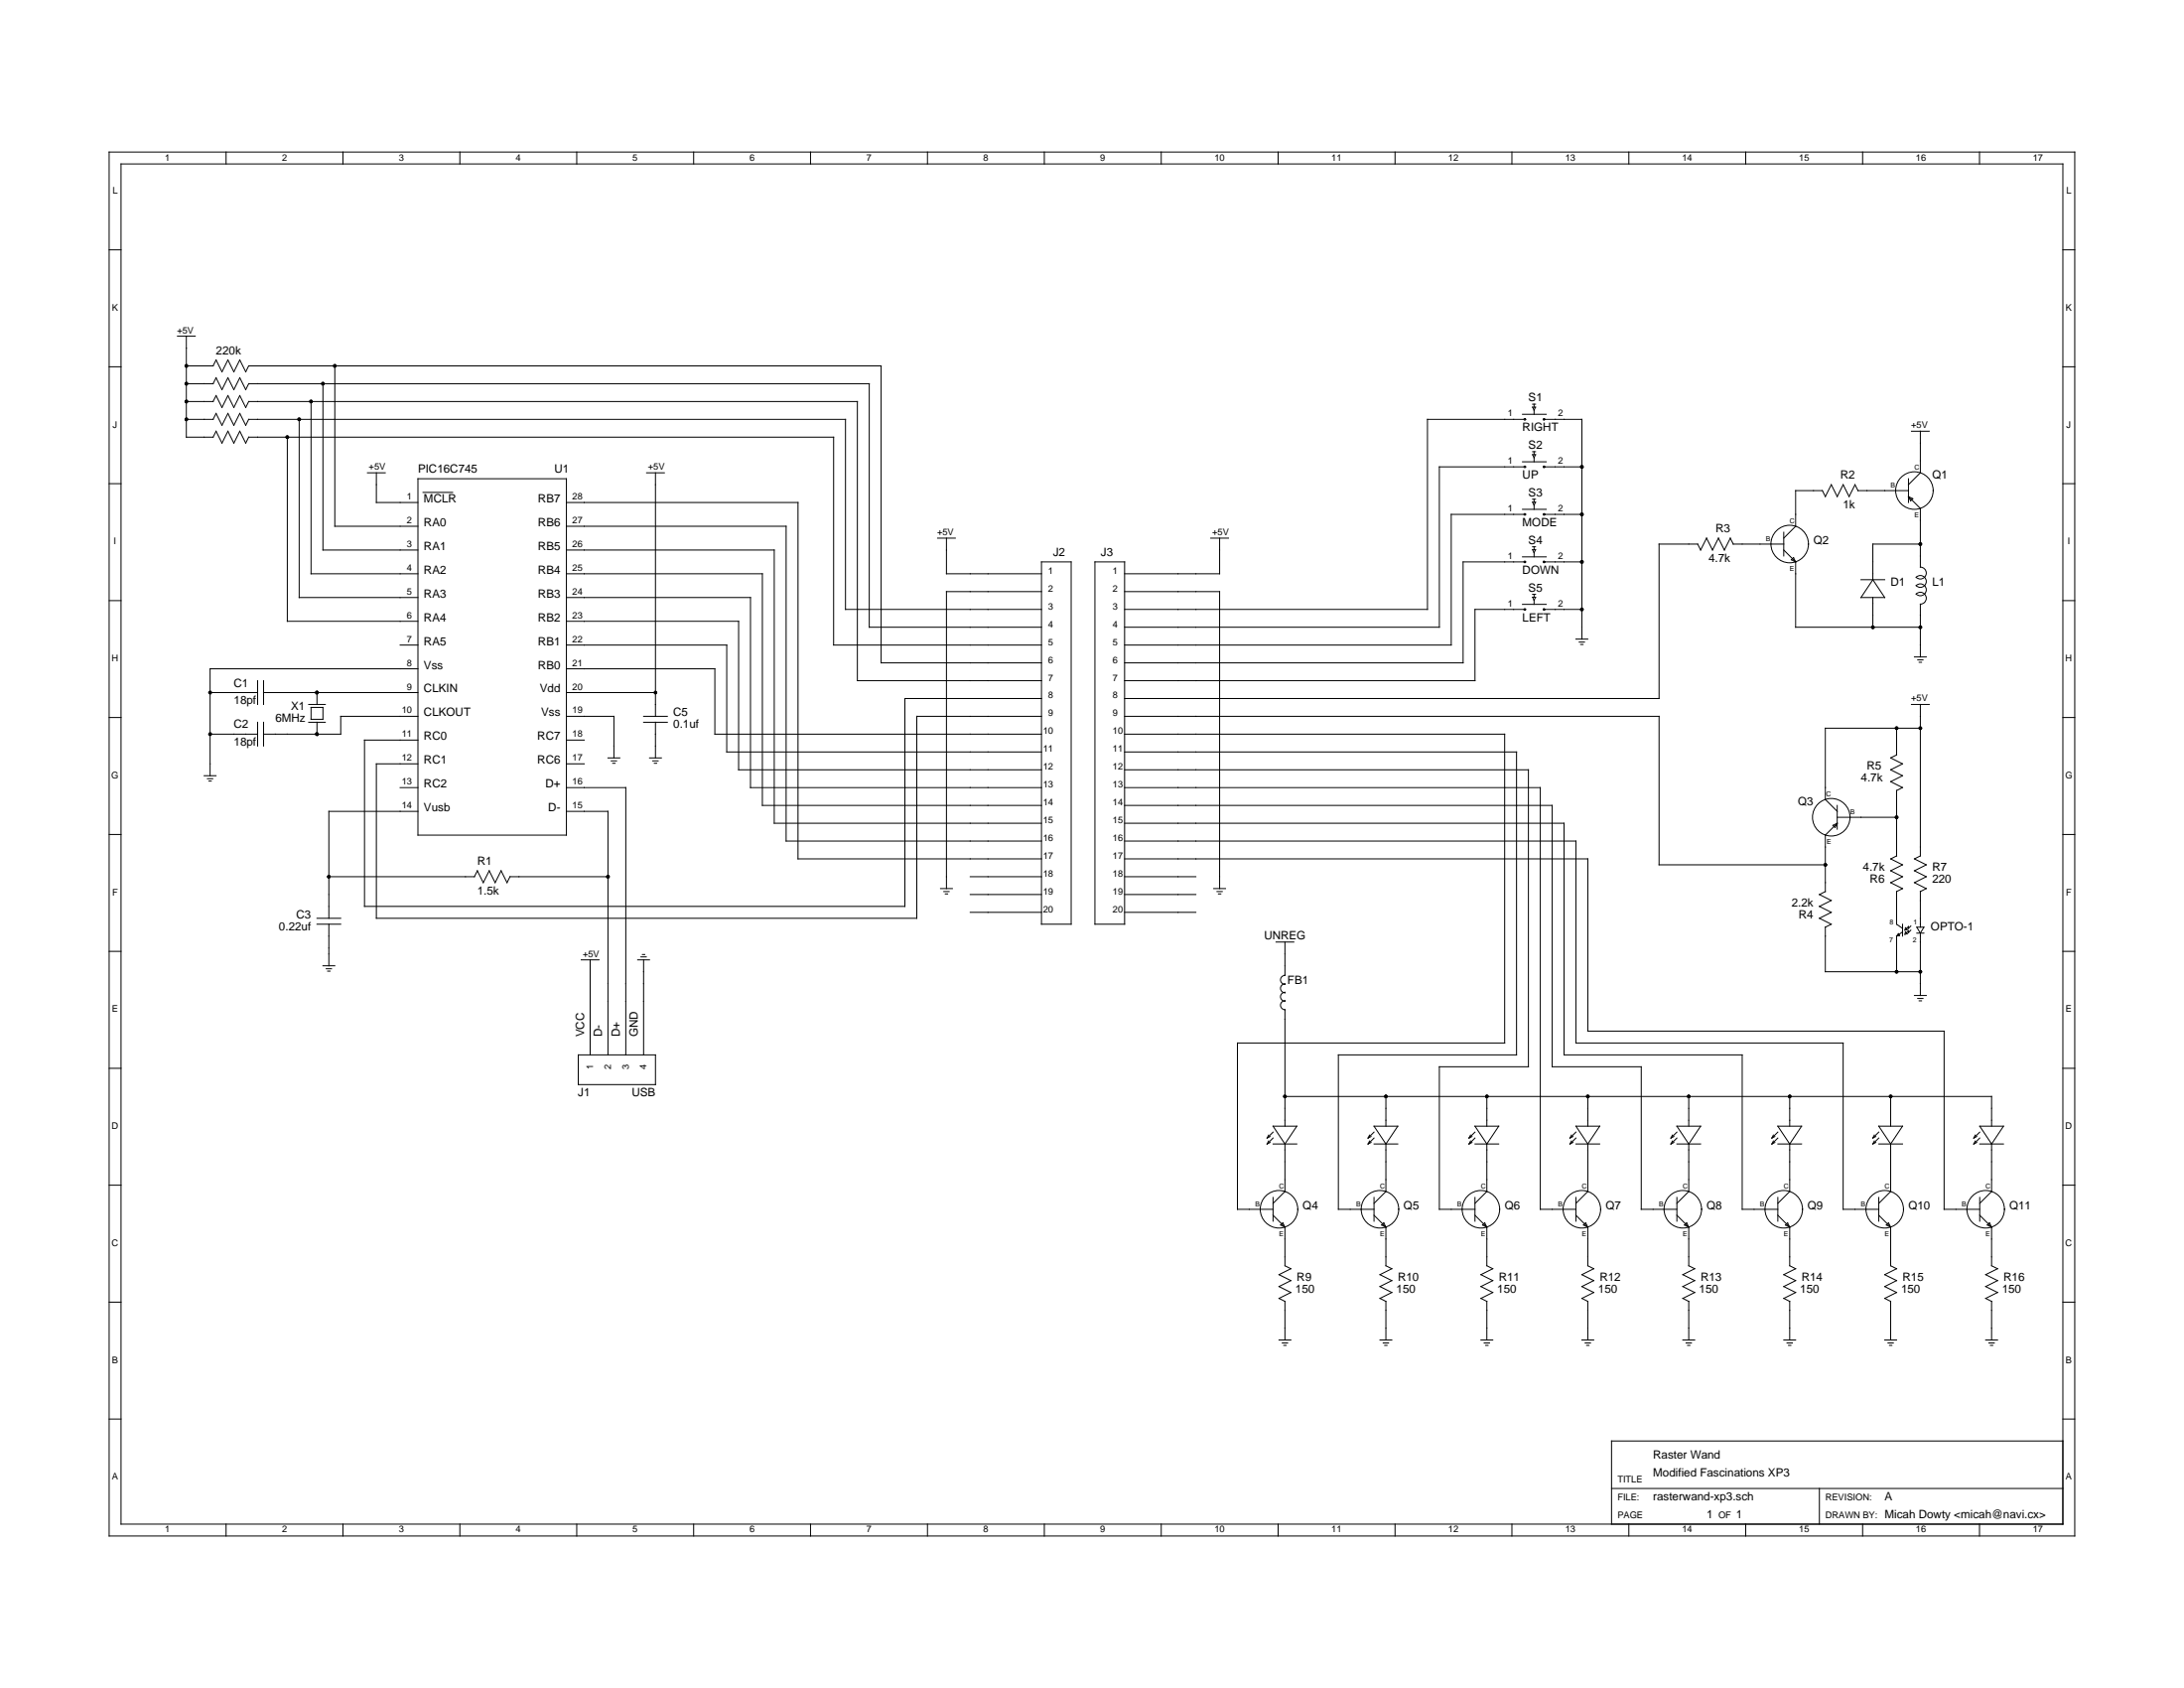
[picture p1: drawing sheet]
<svg xmlns="http://www.w3.org/2000/svg" width="279mm" height="216mm" viewBox="0 0 279 216" stroke-linecap="round" stroke-linejoin="round" font-family="sans-serif">
<g fill="none" stroke="#000" stroke-width=".13">
<path d="M14 19.4h251.4v177.1h-251.4zM28.9 19.4v1.6M43.9 19.4v1.6M58.8 19.4v1.6M73.8 19.4v1.6M88.7 19.4v1.6M103.7 19.4v1.6M118.6 19.4v1.6M133.6 19.4v1.6M148.6 19.4v1.6M163.5 19.4v1.6M178.5 19.4v1.6"/>
<path d="M193.4 19.4v1.6M208.4 19.4v1.6M223.3 19.4v1.6M238.3 19.4v1.6M253.2 19.4v1.6M14 32h1.5M15.5 21h248.4v173.9h-248.4zM263.9 32h1.5M14 46.9h1.5M22.7 43h2.3M23.8 43v12.9h3.5l.3-.7M27.6 55.2l.8 1.5 .8-1.5 .7 1.5 .8-1.5 .7 1.5 .4-.8h74.8v26.6h26.6"/>
<path d="M27.6 46l.8 1.6 .8-1.6 .7 1.6 .8-1.6 .7 1.6 .4-.8h80.9v38h20.5M27.6 48.3l.8 1.5 .8-1.5 .7 1.5 .8-1.5 .7 1.5 .4-.7h79.4v31.1h22M27.6 50.6l.8 1.5 .8-1.5 .7 1.5 .8-1.5 .7 1.5 .4-.7h77.9v35.7h23.5M27.6 52.9l.8 1.5 .8-1.5 .7 1.5 .8-1.5 .7 1.5 .4-.8h76.4v24.3h25M27.6 46l-.3 .8h-3.5M27.6 48.3l-.3 .8h-3.5M27.6 50.6l-.3 .8h-3.5M27.6 52.9l-.3 .7h-3.5M36.8 55.9v23.6h16.7M38.3 53.6v22.8h15.2M39.8 51.4v22h13.7M41.3 49.1v21.2h12.2"/>
<path d="M42.8 46.8v20.5h10.7M194.8 53h3M194.8 59.1h3M195 53.6h-12.4v24.3h-38.7M195 59.7h-10.9v20.5h-40.2M196.1 51.7h.3M196.1 52.1h.3l-.1 .4zM196.1 57.8h.3M196.1 58.2h.3l-.1 .3zM196.3 51.7v.4M196.3 52.5v.5M196.3 57.8v.4"/>
<path d="M196.3 58.5v.6M197.6 53.6h4.8v28.1M197.6 59.7h4.8M244.5 55.2h2.3M245.7 55.2v5.3l-1.5 1.5M263.9 46.9h1.5M14 76.8h1.5M14 61.9h1.5M47 60.5h2.3M48.1 60.5v3.8h5.4M53.5 61.2h19v45.6h-19zM54.1 63h3.8"/>
<path d="M72.5 64.3h29.6v45.6h31.1M72.5 67.3h28.1v40.3h32.6M72.5 70.3h26.5v35h34.2M72.5 73.4h25v29.6h35.7M72.5 76.4h23.5v24.3h37.2M72.5 79.5h22v19h38.7M82.7 60.5h2.3M83.9 60.5v31.1M119.9 68.8h2.3M121.1 68.8v4.6h12.1M133.2 71.9h3.8v46.3h-3.8zM133.2 75.7h-12.1v38"/>
<path d="M140.1 71.9h3.8v46.3h-3.8zM143.9 75.7h12.1v38M154.9 68.8h2.3M156 68.8v4.6h-12.1M194.8 65.1h3M194.8 71.2h3M194.8 77.3h3M195 65.8h-9.3v16.7h-41.8M195 71.9h-7.8v12.9h-43.3M195 77.9h-6.3v9.2h-44.8M196.1 63.9h.3M196.1 64.2h.3l-.1 .4z"/>
<path d="M196.1 69.9h.3M196.1 70.3h.3l-.1 .4zM196.1 76h.3M196.1 76.4h.3l-.1 .4zM196.3 63.9v.3M196.3 64.6v.5M196.3 69.9v.4M196.3 70.7v.5M196.3 76v.4M196.3 76.8v.5M197.6 65.8h4.8M197.6 71.9h4.8"/>
<path d="M197.6 77.9h4.8M221.7 69.6h6.5M221.7 69.6l-.3-.8-.8 1.5-.8-1.5-.7 1.5-.8-1.5-.7 1.5-.4-.7h-5v19.7h-68.3M228.2 70.3l1.5 1.6M228.2 68.1v3M229.2 71.6l.2-.3 .3 .6zM229.7 71.9v8.3h16M238.1 74.1h3M239.6 74.1l1.5 2.3h-3zM239.6 76.4v3.8M244.2 63.5l1.5 1.5v7.5a.76 .76 0 0 1 .7 1.1 .76 .76 0 0 1-1.3 .2 .76 .76 0 0 1 1.1 0 .76 .76 0 0 1 0 1.1 .76 .76 0 0 1-1.1 0 .76 .76 0 0 1 1.1 0 .76 .76 0 0 1 0 1.1 .76 .76 0 0 1-1.1 0 .76 .76 0 0 1 1.3 .2 .76 .76 0 0 1-.7 1.1v6.7M244.2 62.8h-6.5l-.4-.8-.7 1.5-.8-1.5-.8 1.5-.7-1.5-.8 1.5-.4-.7h-3.4v4.5l-1.5 1.5"/>
<path d="M244.2 61.2v3.1M244.2 63.5l.5 .3-.3 .3zM245.7 69.6h-6.1v4.5M263.9 76.8h1.5M263.9 61.9h1.5M14 91.8h1.5M26.1 99.2h1.5M26.5 99.6h.7M26.7 99.9h.3M26.9 88.6h6.1M26.9 93.9h6.1M33 87.1v3"/>
<path d="M33 92.4v3M33.7 88.6h19.8M33.7 87.1v3M33.7 92.4v3M39.5 92.4h2.1M39.5 90.1h2.1M39.8 90.5h1.5v1.5h-1.5zM40.6 88.6v1.5M40.6 92.4v1.5M51.2 82.5h2.3M53.5 85.5h-26.6v13.7M53.5 91.6h-9.9v2.3h-9.9"/>
<path d="M72.5 82.5h20.5v13.7h40.2M72.5 85.5h19v8.4h41.7M72.5 88.6h11.4M72.5 91.6h6v5.3M72.5 94.7h2.2M72.5 97.7h2.2M77.8 96.9h1.5M78.2 97.3h.7M78.4 97.6h.3M82.3 91.6h3.1M82.3 92.4h3.1M83.1 96.9h1.5"/>
<path d="M83.5 97.3h.7M83.7 97.6h.3M83.9 92.4v4.5M133.2 91.6h-15.9v25.9h-69.2v-19.8h5.4M133.2 89.3h-17.4v26.6h-69.2v-21.2h6.9M143.9 96.2h50.1v38.7h-22.8v19.8h4.6M143.9 91.6h68.3v19h21.3M143.9 93.9h48.6v39.5h-34.2v21.3h4.6M143.9 98.5h51.6v37.9h-11.4v18.3h4.6M201.6 81.7h1.5M202 82.1h.7M202.2 82.4h.3"/>
<path d="M242.6 93.1v3.5l-.7 .3 1.5 .8-1.5 .8 1.5 .7-1.5 .8 1.5 .7-.8 .4M244.5 90.1h2.3M244.9 84h1.5M245.3 84.4h.7M245.5 84.7h.3M245.7 90.1v19.4l-.8 .4 1.5 .7-1.5 .8 1.5 .7-1.5 .8 1.5 .8M245.7 93.1h-12.2v9.2l1.5 1.5M263.9 91.8h1.5M14 106.7h1.5M40.6 118.2h3M40.6 117.5h3M42.1 118.2v5.3"/>
<path d="M42.1 112.1h18.6M51.2 100.7h2.3M53.5 103.8h-11.4v13.7M61.1 111.4l.7 1.5 .8-1.5 .7 1.5 .8-1.5 .8 1.5 .3-.8h12.6M61.1 111.4l-.4 .7M72.5 100.7h7.6v34.2M72.5 103.8h5.3v31.1M120.3 113.7h1.5M120.7 114h.7M120.9 114.3h.3M124.1 112.1h9.1M124.1 114.4h9.1"/>
<path d="M124.1 116.7h9.1M143.9 105.3h56.2v29.6h22.8v19.8h4.5M143.9 100.7h53.2v54h4.5M143.9 112.1h9.1M143.9 103h54.7v33.4h11.4v18.3h4.5M143.9 107.6h57.7v25.8h34.2v21.3h4.6M143.9 109.9h59.2v22h45.6v22.8h4.6M143.9 114.4h9.1M143.9 116.7h9.1M155.3 113.7h1.5M155.7 114h.7M155.9 114.3h.3"/>
<path d="M234.5 105.6l.5-.3-.2 .5zM235 104.5h7.6M235 105.3l-1.5 1.5v7.2l-.7 .4 1.5 .8-1.5 .7 1.5 .8-1.5 .8 1.5 .7-.8 .4v5.7h12.2M235 103v3.1M242.6 101.1v8.4l-.7 .4 1.5 .7-1.5 .8 1.5 .7-1.5 .8 1.5 .8-.8 .3v4.2l.8 .5M242.6 119.7v4.6M242.9 119.4l.1 .3h-.4zM243.4 118.2v1.5M243.4 119.2l-.8 .5M243.8 118.7l.2 .2-.3 .1zM243.8 119.2l.2 .2-.3 .1zM244.5 118.4l-.3 .3v-.2l-.4 .3"/>
<path d="M244.5 119l-.3 .3v-.3l-.4 .4M245.2 118.6h.9l-.4 .8zM245.2 119.4h.9M245.7 114v4.6M245.7 119.4v7.9M246.4 113.6l-.7 .4M263.9 106.7h1.5M14 136.6h1.5M14 121.7h1.5M41.3 123.5h1.5M41.7 123.9h.7M41.9 124.2h.3"/>
<path d="M74 134.9h9.9v3.8h-9.9zM74.4 122.8h2.2M75.5 122.8v12.1M81.6 122.8h1.5M82 122.4h.7M82.2 122.1h.3M82.3 122.8v12.1M163.2 120.5h2.3M164.4 120.5v4.3a.56 .56 0 0 0-.6 .5 .56 .56 0 0 0 .6 .6 .54 .54 0 0 0-.6 .5 .54 .54 0 0 0 .6 .5 .54 .54 0 0 0-.6 .6 .54 .54 0 0 0 .6 .5 .56 .56 0 0 0-.6 .6 .56 .56 0 0 0 .6 .5v14.9M244.9 127.3h1.5M245.3 127.7h.7M245.5 128h.3"/>
<path d="M263.9 136.6h1.5M263.9 121.7h1.5M14 151.6h1.5M162.3 145.9l-.2 .4M162.3 145.2l-.2 .4M162.5 146.1l-.4 .2M162.5 145.4l-.4 .2M162.9 155.4l1.5 1.6M162.9 153.2v3M162.9 144h3l-1.5 2.3zM162.9 146.3h3M162.9 144.8l-.8 .8"/>
<path d="M162.9 145.6l-.8 .7M163.8 156.7l.3-.3 .3 .6zM164.4 146.3v6.1l-1.5 1.5M164.4 157v4.9l.7 .4-1.5 .7 1.5 .8-1.5 .8 1.5 .7-1.5 .8M164.4 140.2h90.4v3.8M175.2 145.9l-.2 .4M175.2 145.2l-.2 .4M175.4 146.1l-.4 .2M175.4 145.4l-.4 .2M175.8 144h3l-1.5 2.3zM175.8 146.3h3M175.8 155.4l1.5 1.6"/>
<path d="M175.8 153.2v3M175.8 144.8l-.8 .8M175.8 145.6l-.8 .7M176.8 156.7l.2-.3 .3 .6zM177.3 157v4.9l.8 .4-1.6 .7 1.6 .8-1.6 .8 1.6 .7-1.6 .8M177.3 140.2v3.8M177.3 146.3v6.1l-1.5 1.5M188.1 145.9l-.2 .4M188.1 145.2l-.2 .4M188.3 146.1l-.4 .2M188.3 145.4l-.4 .2M188.7 144h3l-1.5 2.3z"/>
<path d="M188.7 146.3h3M188.7 155.4l1.5 1.6M188.7 153.2v3M188.7 144.8l-.8 .8M188.7 145.6l-.8 .7M189.7 156.7l.2-.3 .3 .6zM190.2 157v4.9l.8 .4-1.5 .7 1.5 .8-1.5 .8 1.5 .7-1.5 .8M190.2 140.2v3.8M190.2 146.3v6.1l-1.5 1.5M201 145.9l-.2 .4M201 145.2l-.2 .4M201.2 146.1l-.4 .2"/>
<path d="M201.2 145.4l-.4 .2M201.6 144h3l-1.5 2.3zM201.6 146.3h3M201.6 155.4l1.5 1.6M201.6 153.2v3M201.6 144.8l-.8 .8M201.6 145.6l-.8 .7M202.6 156.7l.3-.3 .2 .6zM203.1 140.2v3.8M203.1 146.3v6.1l-1.5 1.5M203.1 157v4.9l.8 .4-1.5 .7 1.5 .8-1.5 .8 1.5 .7-1.5 .8M214 145.9l-.2 .4"/>
<path d="M214 145.2l-.2 .4M214.1 146.1l-.3 .2M214.1 145.4l-.3 .2M214.5 144h3.1l-1.6 2.3zM214.5 146.3h3.1M214.5 155.4l1.5 1.6M214.5 153.2v3M214.5 144.8l-.7 .8M214.5 145.6l-.7 .7M215.5 156.7l.3-.3 .2 .6zM216 140.2v3.8M216 146.3v6.1l-1.5 1.5"/>
<path d="M216 157v4.9l.8 .4-1.5 .7 1.5 .8-1.5 .8 1.5 .7-1.5 .8M226.9 145.9l-.2 .4M226.9 145.2l-.2 .4M227.1 146.1l-.4 .2M227.1 145.4l-.4 .2M227.4 144h3.1l-1.5 2.3zM227.4 146.3h3.1M227.4 155.4l1.6 1.6M227.4 153.2v3M227.4 144.8l-.7 .8M227.4 145.6l-.7 .7M228.4 156.7l.3-.3 .3 .6z"/>
<path d="M229 140.2v3.8M229 146.3v6.1l-1.6 1.5M229 157v4.9l.7 .4-1.5 .7 1.5 .8-1.5 .8 1.5 .7-1.5 .8M239.8 145.9l-.2 .4M239.8 145.2l-.2 .4M240 146.1l-.4 .2M240 145.4l-.4 .2M240.4 144h3l-1.5 2.3zM240.4 146.3h3M240.4 155.4l1.5 1.6M240.4 153.2v3M240.4 144.8l-.8 .8"/>
<path d="M240.4 145.6l-.8 .7M241.3 156.7l.3-.3 .3 .6zM241.9 140.2v3.8M241.9 146.3v6.1l-1.5 1.5M241.9 157v4.9l.7 .4-1.5 .7 1.5 .8-1.5 .8 1.5 .7-1.5 .8M252.7 145.9l-.2 .4M252.7 145.2l-.2 .4M252.9 146.1l-.4 .2M252.9 145.4l-.4 .2M253.3 144h3l-1.5 2.3zM253.3 146.3h3M253.3 155.4l1.5 1.6"/>
<path d="M253.3 153.2v3M253.3 144.8l-.8 .8M253.3 145.6l-.8 .7M254.2 156.7l.3-.3 .3 .6zM254.8 157v4.9l.7 .4-1.5 .7 1.5 .8-1.5 .8 1.5 .7-1.5 .8M254.8 146.3v6.1l-1.5 1.5M263.9 151.6h1.5M14 166.5h1.5M163.6 166.1l.8 .4M163.6 171.4h1.5M164 171.8h.7M164.2 172.1h.3"/>
<path d="M164.4 166.4v5M176.5 171.4h1.6M176.5 166.1l.8 .4M177 171.8h.6M177.1 172.1h.4M177.3 166.4v5M189.5 171.4h1.5M189.5 166.1l.7 .4M189.9 171.8h.7M190.1 172.1h.3M190.2 166.4v5M202.4 171.4h1.5"/>
<path d="M202.4 166.1l.7 .4M202.8 171.8h.7M203 172.1h.3M203.1 166.4v5M215.3 171.4h1.5M215.3 166.1l.7 .4M215.7 171.8h.7M215.9 172.1h.3M216 166.4v5M228.2 171.4h1.5M228.2 166.1l.8 .4M228.6 171.8h.7"/>
<path d="M228.8 172.1h.3M229 166.4v5M241.1 171.4h1.5M241.1 166.1l.8 .4M241.5 171.8h.7M241.7 172.1h.3M241.9 166.4v5M254 171.4h1.5M254 166.1l.8 .4M254.4 171.8h.7M254.6 172.1h.3M254.8 166.4v5"/>
<path d="M263.9 166.5h1.5M14 181.5h1.5M28.9 194.9v1.6M43.9 194.9v1.6M58.8 194.9v1.6M73.8 194.9v1.6M88.7 194.9v1.6M103.7 194.9v1.6M118.6 194.9v1.6M133.6 194.9v1.6M148.6 194.9v1.6M163.5 194.9v1.6"/>
<path d="M178.5 194.9v1.6M193.4 194.9v1.6M206.2 190.4h57.7M208.4 194.9v1.6M223.3 194.9v1.6M232.8 190.4v4.5M238.3 194.9v1.6M253.2 194.9v1.6M263.9 184.3h-57.7v10.6M263.9 181.5h1.5"/>
<circle cx="195.1" cy="53.6" r=".11"/>
<circle cx="195.1" cy="59.7" r=".11"/>
<circle cx="197.5" cy="53.6" r=".11"/>
<circle cx="197.5" cy="59.7" r=".11"/>
<circle cx="195.1" cy="71.9" r=".11"/>
<circle cx="195.1" cy="77.9" r=".11"/>
<circle cx="195.1" cy="65.8" r=".11"/>
<circle cx="197.5" cy="71.9" r=".11"/>
<circle cx="197.5" cy="77.9" r=".11"/>
<circle cx="197.5" cy="65.8" r=".11"/>
<circle cx="229" cy="69.6" r="2.4"/>
<circle cx="244.9" cy="62.7" r="2.4"/>
<circle cx="234.3" cy="104.5" r="2.4"/>
<circle cx="163.6" cy="154.7" r="2.4"/>
<circle cx="176.5" cy="154.7" r="2.4"/>
<circle cx="189.5" cy="154.7" r="2.4"/>
<circle cx="202.4" cy="154.7" r="2.4"/>
<circle cx="215.3" cy="154.7" r="2.4"/>
<circle cx="228.2" cy="154.7" r="2.4"/>
<circle cx="241.1" cy="154.7" r="2.4"/>
<circle cx="254" cy="154.7" r="2.4"/>
</g>
<g fill="#000">
<circle cx="23.8" cy="46.8" r=".23"/>
<circle cx="23.8" cy="49.1" r=".23"/>
<circle cx="23.8" cy="51.4" r=".23"/>
<circle cx="23.8" cy="53.6" r=".23"/>
<circle cx="36.8" cy="55.9" r=".23"/>
<circle cx="38.3" cy="53.6" r=".23"/>
<circle cx="39.8" cy="51.4" r=".23"/>
<circle cx="41.3" cy="49.1" r=".23"/>
<circle cx="42.8" cy="46.8" r=".23"/>
<circle cx="202.4" cy="59.7" r=".23"/>
<circle cx="202.4" cy="71.9" r=".23"/>
<circle cx="202.4" cy="65.8" r=".23"/>
<circle cx="202.4" cy="77.9" r=".23"/>
<circle cx="245.7" cy="69.6" r=".23"/>
<circle cx="26.9" cy="93.9" r=".23"/>
<circle cx="26.9" cy="88.6" r=".23"/>
<circle cx="40.6" cy="93.9" r=".23"/>
<circle cx="40.6" cy="88.6" r=".23"/>
<circle cx="83.9" cy="88.6" r=".23"/>
<circle cx="239.6" cy="80.2" r=".23"/>
<circle cx="242.6" cy="93.1" r=".23"/>
<circle cx="245.7" cy="80.2" r=".23"/>
<circle cx="245.7" cy="93.1" r=".23"/>
<circle cx="42.1" cy="112.1" r=".23"/>
<circle cx="77.8" cy="112.1" r=".23"/>
<circle cx="233.5" cy="110.6" r=".23"/>
<circle cx="242.6" cy="104.5" r=".23"/>
<circle cx="242.6" cy="124.3" r=".23"/>
<circle cx="245.7" cy="124.3" r=".23"/>
<circle cx="164.4" cy="140.2" r=".23"/>
<circle cx="177.3" cy="140.2" r=".23"/>
<circle cx="190.2" cy="140.2" r=".23"/>
<circle cx="203.1" cy="140.2" r=".23"/>
<circle cx="216" cy="140.2" r=".23"/>
<circle cx="229" cy="140.2" r=".23"/>
<circle cx="241.9" cy="140.2" r=".23"/>
</g>
<g font-size="1.5">
<text x="27.6" y="45.3">220k</text>
<text x="195.5" y="51.4">S1</text>
<text x="194.8" y="55.2">RIGHT</text>
<text x="195.5" y="57.4">S2</text>
<text x="53.5" y="60.5">PIC16C745</text>
<text x="54.2" y="64.3">MCLR</text>
<text x="68.8" y="64.3">RB7</text>
<text x="70.9" y="60.5">U1</text>
<text x="194.8" y="61.2">UP</text>
<text x="195.5" y="63.5">S3</text>
<text x="235.4" y="61.2">R2</text>
<text x="235.8" y="65">1k</text>
<text x="247.2" y="61.2">Q1</text>
<text x="54.2" y="67.3">RA0</text>
<text x="54.2" y="70.3">RA1</text>
<text x="68.8" y="70.3">RB5</text>
<text x="68.8" y="67.3">RB6</text>
<text x="134.7" y="71.1">J2</text>
<text x="140.8" y="71.1">J3</text>
<text x="194.8" y="67.3">MODE</text>
<text x="195.5" y="69.6">S4</text>
<text x="218.6" y="71.9">4.7k</text>
<text x="219.5" y="68.1">R3</text>
<text x="232" y="69.6">Q2</text>
<text x="54.2" y="73.4">RA2</text>
<text x="54.2" y="76.4">RA3</text>
<text x="68.8" y="76.4">RB3</text>
<text x="68.8" y="73.4">RB4</text>
<text x="194.8" y="73.4">DOWN</text>
<text x="195.5" y="75.7">S5</text>
<text x="241.9" y="74.9">D1</text>
<text x="247.2" y="74.9">L1</text>
<text x="54.2" y="79.5">RA4</text>
<text x="54.2" y="82.5">RA5</text>
<text x="68.8" y="82.5">RB1</text>
<text x="68.8" y="79.5">RB2</text>
<text x="194.8" y="79.5">LEFT</text>
<text x="29.9" y="87.8">C1</text>
<text x="54.2" y="85.5">Vss</text>
<text x="54.2" y="88.6">CLKIN</text>
<text x="68.8" y="85.5">RB0</text>
<text x="69.1" y="88.6">Vdd</text>
<text x="29.9" y="90.1">18pf</text>
<text x="29.9" y="93.1">C2</text>
<text x="29.9" y="95.4">18pf</text>
<text x="35.2" y="92.4">6MHz</text>
<text x="37.2" y="90.9">X1</text>
<text x="54.2" y="91.6">CLKOUT</text>
<text x="54.2" y="94.7">RC0</text>
<text x="68.7" y="94.7">RC7</text>
<text x="69.2" y="91.6">Vss</text>
<text x="86.1" y="91.6">C5</text>
<text x="86.1" y="93.1">0.1uf</text>
<text x="54.2" y="97.7">RC1</text>
<text x="54.2" y="100.7">RC2</text>
<text x="68.7" y="97.7">RC6</text>
<text x="69.8" y="100.7">D+</text>
<text x="238.1" y="100">4.7k</text>
<text x="238.8" y="98.5">R5</text>
<text x="54.2" y="103.8">Vusb</text>
<text x="70.1" y="103.8">D-</text>
<text x="230" y="103">Q3</text>
<text x="61.1" y="110.6">R1</text>
<text x="238.3" y="111.4">4.7k</text>
<text x="239.2" y="112.9">R6</text>
<text x="247.2" y="111.4">R7</text>
<text x="247.2" y="112.9">220</text>
<text x="35.7" y="119">0.22uf</text>
<text x="37.9" y="117.4">C3</text>
<text x="61.1" y="114.4">1.5k</text>
<text x="229.2" y="115.9">2.2k</text>
<text x="230.1" y="117.5">R4</text>
<text x="247" y="119">OPTO-1</text>
<text x="161.7" y="120.1">UNREG</text>
<text x="164.7" y="125.8">FB1</text>
<text x="74.7" y="132.6" transform="rotate(-90 74.7 132.6)">VCC</text>
<text x="77" y="132.6" transform="rotate(-90 77 132.6)">D-</text>
<text x="79.3" y="132.6" transform="rotate(-90 79.3 132.6)">D+</text>
<text x="81.6" y="132.6" transform="rotate(-90 81.6 132.6)">GND</text>
<text x="73.9" y="140.2">J1</text>
<text x="80.8" y="140.2">USB</text>
<text x="166.7" y="154.7">Q4</text>
<text x="179.6" y="154.7">Q5</text>
<text x="192.5" y="154.7">Q6</text>
<text x="205.4" y="154.7">Q7</text>
<text x="218.3" y="154.7">Q8</text>
<text x="231.2" y="154.7">Q9</text>
<text x="244.2" y="154.7">Q10</text>
<text x="257.1" y="154.7">Q11</text>
<text x="165.7" y="165.3">150</text>
<text x="165.9" y="163.8">R9</text>
<text x="178.6" y="165.3">150</text>
<text x="178.8" y="163.8">R10</text>
<text x="191.5" y="165.3">150</text>
<text x="191.7" y="163.8">R11</text>
<text x="204.5" y="165.3">150</text>
<text x="204.6" y="163.8">R12</text>
<text x="217.4" y="165.3">150</text>
<text x="217.6" y="163.8">R13</text>
<text x="230.3" y="165.3">150</text>
<text x="230.5" y="163.8">R14</text>
<text x="243.2" y="165.3">150</text>
<text x="243.4" y="163.8">R15</text>
<text x="256.1" y="165.3">150</text>
<text x="256.3" y="163.8">R16</text>
<text x="211.5" y="186.6">Raster Wand</text>
<text x="211.5" y="188.9">Modified Fascinations XP3</text>
<text x="211.5" y="191.9">rasterwand-xp3.sch</text>
<text x="241.1" y="191.9">A</text>
<text x="218.3" y="194.2">1</text>
<text x="222.1" y="194.2">1</text>
<text x="241.1" y="194.2">Micah Dowty &lt;micah@navi.cx&gt;</text>
</g>
<g font-size="1.2">
<text x="21.1" y="20.5">1</text>
<text x="36.1" y="20.5">2</text>
<text x="51" y="20.5">3</text>
<text x="66" y="20.5">4</text>
<text x="80.9" y="20.5">5</text>
<text x="95.9" y="20.5">6</text>
<text x="110.8" y="20.5">7</text>
<text x="125.8" y="20.5">8</text>
<text x="140.7" y="20.5">9</text>
<text x="155.4" y="20.5">10</text>
<text x="170.3" y="20.5">11</text>
<text x="185.3" y="20.5">12</text>
<text x="200.2" y="20.5">13</text>
<text x="215.2" y="20.5">14</text>
<text x="230.1" y="20.5">15</text>
<text x="245.1" y="20.5">16</text>
<text x="260.1" y="20.5">17</text>
<text x="14.4" y="24.8">L</text>
<text x="264.3" y="24.8">L</text>
<text x="14.3" y="39.7">K</text>
<text x="264.3" y="39.7">K</text>
<text x="22.7" y="42.6">+5V</text>
<text x="192.9" y="53.3">1</text>
<text x="199.3" y="53.3">2</text>
<text x="14.4" y="54.7">J</text>
<text x="192.9" y="59.3">1</text>
<text x="199.3" y="59.3">2</text>
<text x="244.5" y="54.8">+5V</text>
<text x="264.4" y="54.7">J</text>
<text x="47.2" y="60.1">+5V</text>
<text x="52.1" y="63.9">1</text>
<text x="73.2" y="63.9">28</text>
<text x="82.9" y="60.1">+5V</text>
<text x="192.9" y="65.4">1</text>
<text x="199.3" y="65.4">2</text>
<text x="14.6" y="69.6">I</text>
<text x="52.1" y="66.9">2</text>
<text x="52.1" y="70">3</text>
<text x="73.2" y="70">26</text>
<text x="73.2" y="66.9">27</text>
<text x="119.9" y="68.5">+5V</text>
<text x="155.1" y="68.5">+5V</text>
<text x="192.9" y="71.5">1</text>
<text x="199.3" y="71.5">2</text>
<text x="264.5" y="69.6">I</text>
<text x="52.1" y="73">4</text>
<text x="52.1" y="76">5</text>
<text x="73.2" y="76">24</text>
<text x="73.2" y="73">25</text>
<text x="134.1" y="73.4">1</text>
<text x="134.1" y="75.7">2</text>
<text x="134.1" y="77.9">3</text>
<text x="142.4" y="73.4">1</text>
<text x="142.4" y="75.7">2</text>
<text x="142.4" y="77.9">3</text>
<text x="192.9" y="77.6">1</text>
<text x="199.3" y="77.6">2</text>
<text x="52.1" y="79.1">6</text>
<text x="52.1" y="82.1">7</text>
<text x="73.2" y="82.1">22</text>
<text x="73.2" y="79.1">23</text>
<text x="134.1" y="80.2">4</text>
<text x="134.1" y="82.5">5</text>
<text x="142.4" y="80.2">4</text>
<text x="142.4" y="82.5">5</text>
<text x="14.3" y="84.6">H</text>
<text x="52.1" y="85.2">8</text>
<text x="52.1" y="88.2">9</text>
<text x="73.2" y="88.2">20</text>
<text x="73.2" y="85.2">21</text>
<text x="134.1" y="84.8">6</text>
<text x="134.1" y="87.1">7</text>
<text x="134.1" y="89.3">8</text>
<text x="142.4" y="84.8">6</text>
<text x="142.4" y="87.1">7</text>
<text x="142.4" y="89.3">8</text>
<text x="244.5" y="89.7">+5V</text>
<text x="264.2" y="84.6">H</text>
<text x="51.4" y="91.2">10</text>
<text x="51.4" y="94.3">11</text>
<text x="73.2" y="94.3">18</text>
<text x="73.2" y="91.2">19</text>
<text x="133.4" y="93.9">10</text>
<text x="134.1" y="91.6">9</text>
<text x="142.4" y="91.6">9</text>
<text x="142.4" y="93.9">10</text>
<text x="14.3" y="99.6">G</text>
<text x="51.4" y="97.3">12</text>
<text x="51.4" y="100.4">13</text>
<text x="73.2" y="100.4">16</text>
<text x="73.2" y="97.3">17</text>
<text x="133.4" y="96.2">11</text>
<text x="133.4" y="98.5">12</text>
<text x="133.4" y="100.7">13</text>
<text x="142.4" y="96.2">11</text>
<text x="142.4" y="98.5">12</text>
<text x="142.4" y="100.7">13</text>
<text x="264.2" y="99.6">G</text>
<text x="51.4" y="103.4">14</text>
<text x="73.2" y="103.4">15</text>
<text x="133.4" y="103">14</text>
<text x="133.4" y="105.3">15</text>
<text x="133.4" y="107.6">16</text>
<text x="142.4" y="103">14</text>
<text x="142.4" y="105.3">15</text>
<text x="142.4" y="107.6">16</text>
<text x="133.4" y="109.9">17</text>
<text x="133.4" y="112.1">18</text>
<text x="142.4" y="109.9">17</text>
<text x="142.4" y="112.1">18</text>
<text x="14.4" y="114.5">F</text>
<text x="133.4" y="114.4">19</text>
<text x="133.4" y="116.7">20</text>
<text x="142.4" y="114.4">19</text>
<text x="142.4" y="116.7">20</text>
<text x="264.3" y="114.5">F</text>
<text x="74.5" y="122.4">+5V</text>
<text x="14.3" y="129.5">E</text>
<text x="264.3" y="129.5">E</text>
<text x="75.9" y="136.8" transform="rotate(-90 75.9 136.8)">1</text>
<text x="78.2" y="136.8" transform="rotate(-90 78.2 136.8)">2</text>
<text x="80.4" y="136.8" transform="rotate(-90 80.4 136.8)">3</text>
<text x="82.7" y="136.8" transform="rotate(-90 82.7 136.8)">4</text>
<text x="14.3" y="144.4">D</text>
<text x="264.2" y="144.4">D</text>
<text x="14.3" y="159.4">C</text>
<text x="264.2" y="159.4">C</text>
<text x="14.3" y="174.3">B</text>
<text x="264.3" y="174.3">B</text>
<text x="14.3" y="189.3">A</text>
<text x="206.9" y="191.9">FILE:</text>
<text x="206.9" y="189.6">TITLE</text>
<text x="233.5" y="191.9">REVISION:</text>
<text x="264.3" y="189.3">A</text>
<text x="21.1" y="196">1</text>
<text x="36.1" y="196">2</text>
<text x="51" y="196">3</text>
<text x="66" y="196">4</text>
<text x="80.9" y="196">5</text>
<text x="95.9" y="196">6</text>
<text x="110.8" y="196">7</text>
<text x="125.8" y="196">8</text>
<text x="140.7" y="196">9</text>
<text x="155.4" y="196">10</text>
<text x="170.3" y="196">11</text>
<text x="185.3" y="196">12</text>
<text x="200.2" y="196">13</text>
<text x="206.9" y="194.2">PAGE</text>
<text x="215.2" y="196">14</text>
<text x="219.8" y="194.2">OF</text>
<text x="230.1" y="196">15</text>
<text x="233.5" y="194.2">DRAWN BY:</text>
<text x="245.1" y="196">16</text>
<text x="260.1" y="196">17</text>
</g>
<g font-size=".9">
<text x="241.9" y="62.4">B</text>
<text x="244.9" y="60.1">C</text>
<text x="225.9" y="69.2">B</text>
<text x="229" y="66.9">C</text>
<text x="244.9" y="66.2">E</text>
<text x="229" y="73">E</text>
<text x="233.6" y="101.9">C</text>
<text x="233.7" y="108">E</text>
<text x="236.7" y="104.2">B</text>
<text x="241.8" y="118.2">8</text>
<text x="244.8" y="118.2">1</text>
<text x="241.7" y="120.5">7</text>
<text x="244.7" y="120.5">2</text>
<text x="160.6" y="154.3">B</text>
<text x="163.6" y="152">C</text>
<text x="173.5" y="154.3">B</text>
<text x="176.5" y="152">C</text>
<text x="186.4" y="154.3">B</text>
<text x="189.5" y="152">C</text>
<text x="199.3" y="154.3">B</text>
<text x="202.4" y="152">C</text>
<text x="212.2" y="154.3">B</text>
<text x="215.3" y="152">C</text>
<text x="225.2" y="154.3">B</text>
<text x="228.2" y="152">C</text>
<text x="238.1" y="154.3">B</text>
<text x="241.1" y="152">C</text>
<text x="251" y="154.3">B</text>
<text x="254" y="152">C</text>
<text x="163.6" y="158.1">E</text>
<text x="176.5" y="158.1">E</text>
<text x="189.5" y="158.1">E</text>
<text x="202.4" y="158.1">E</text>
<text x="215.3" y="158.1">E</text>
<text x="228.2" y="158.1">E</text>
<text x="241.1" y="158.1">E</text>
<text x="254" y="158.1">E</text>
</g>
</svg>
